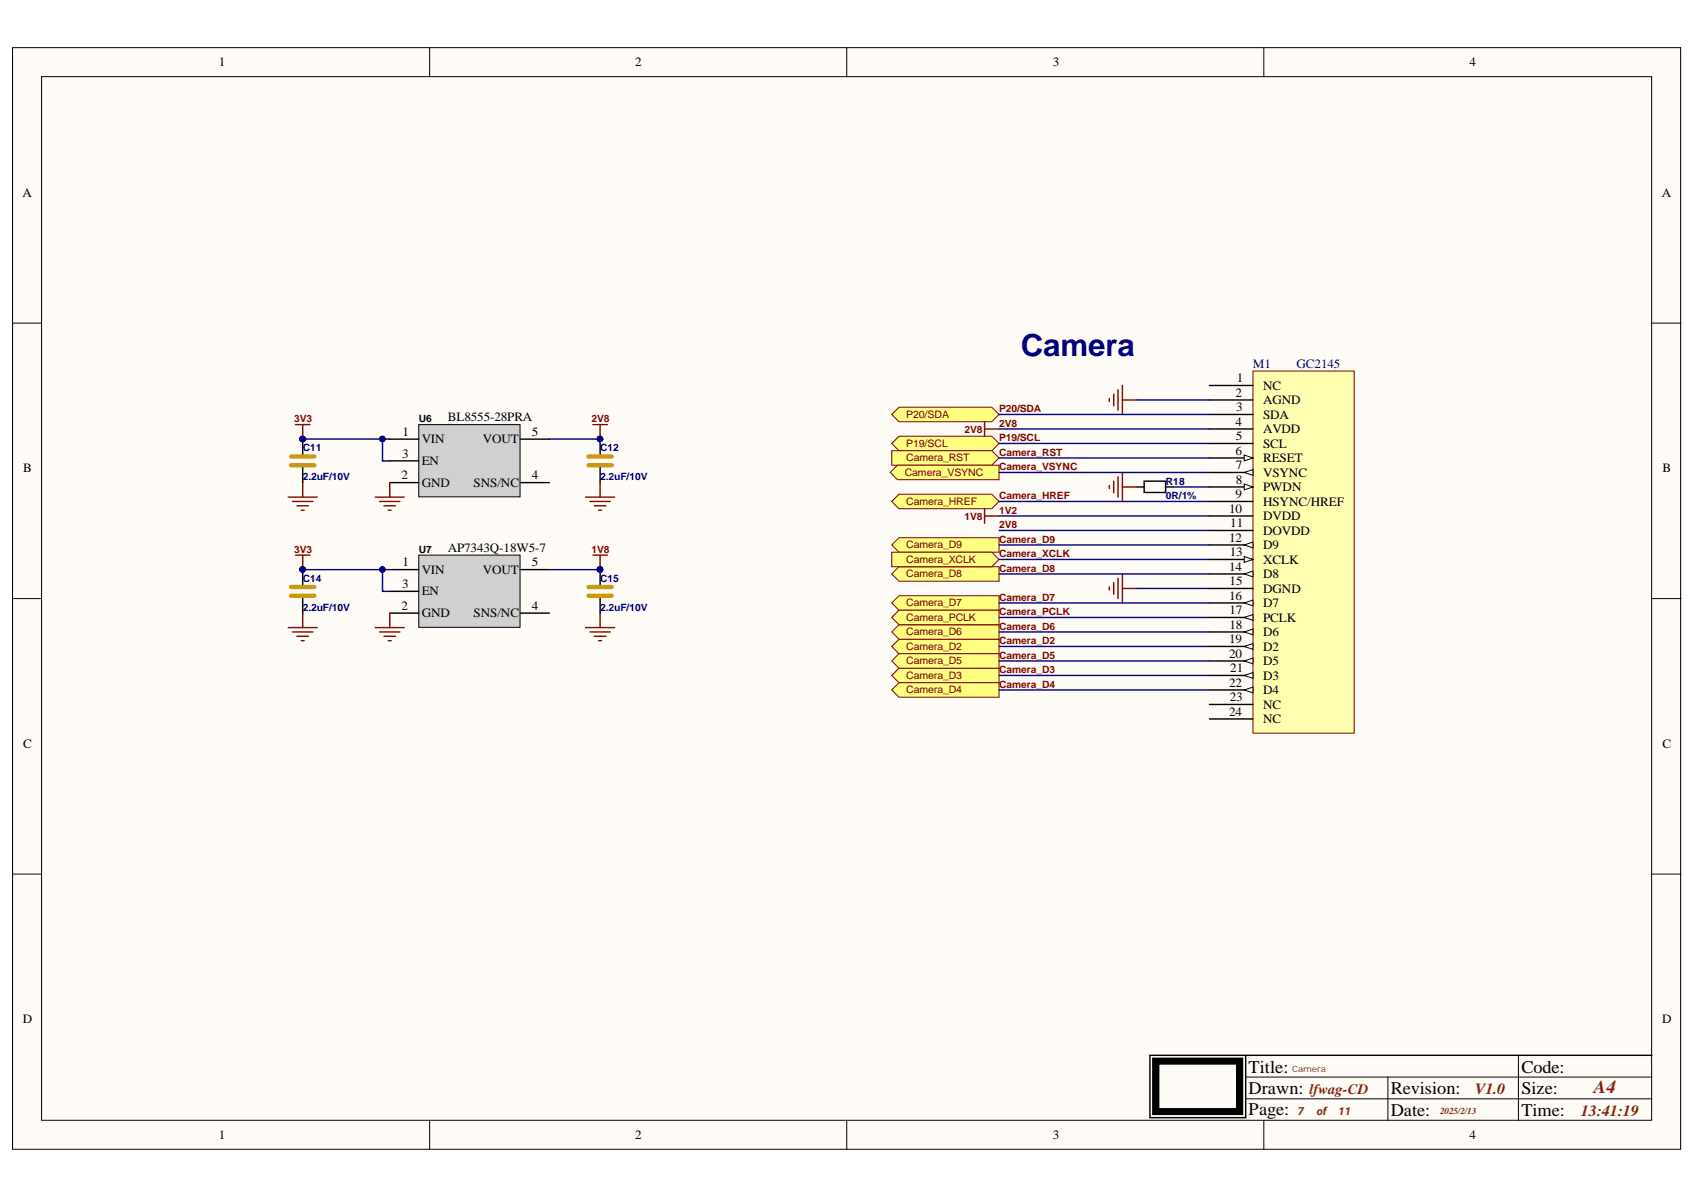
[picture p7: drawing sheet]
<svg xmlns="http://www.w3.org/2000/svg" width="297mm" height="210mm" viewBox="0 0 297 210" stroke-linecap="round" stroke-linejoin="round" font-family="sans-serif">
<g fill="#fffcf8" stroke="#000" stroke-width=".18">
<path d="M2.2 8.4h292.3v193h-292.3z"/>
<path d="M7.3 13.4h282.1v182.9h-282.1z"/>
</g>
<g fill="none" stroke="#000" stroke-width=".18">
<path d="M75.3 8.4v5M148.4 8.4v5M221.5 8.4v5M2.2 56.6h5.1M289.5 56.6h5.1M2.2 104.9h5.1M289.5 104.9h5.1M2.2 153.2h5.1M289.5 153.2h5.1M75.3 196.3v5.1M148.4 196.3v5.1M218.3 192.5h71.2"/>
<path d="M218.3 188.7h71.2M221.5 196.3v5.1M243.2 188.7v7.6M266.1 184.9v11.4"/>
</g>
<path d="M199.2 85.3h1.3M200.5 84.3h3.8v2h-3.8zM204.3 85.3h1.3M218.3 184.9v10.9h-16.8v-10.9h88" fill="none" stroke="#000" stroke-width=".25"/>
<path d="M202.5 185.9h14.7v8.9h-14.7z" fill="none" stroke="#000" stroke-width="1.3"/>
<g fill="none" stroke="#800000" stroke-width=".25">
<path d="M194.4 69.8v.5M195.2 69.1v2M195.9 68.3v3.6M196.7 67.5v5.1M196.7 70.1h2.5M194.4 85.1v.5M195.2 84.3v2M195.9 83.5v3.6M196.7 82.8v5.1M196.7 85.3h2.5M194.4 102.9v.5M195.2 102.1v2"/>
<path d="M195.9 101.3v3.6M196.7 100.6v5M196.7 103.1h2.5"/>
</g>
<path d="M219.6 65h17.7v63.5h-17.7z" fill="#ffffb0" stroke="#800000" stroke-width=".18"/>
<path d="M211.9 75.2h7.7M211.9 67.5h7.7M211.9 90.4h7.7M211.9 80.2h7.7" fill="none" stroke="#000" stroke-width=".25"/>
<path d="M218 79.7l1.6 .5-1.6 .6z" fill="#fffcf8"/>
<path d="M218 79.7l1.6 .5-1.6 .6z" fill="none" stroke="#000" stroke-width=".18"/>
<path d="M211.9 85.3h7.7" fill="none" stroke="#000" stroke-width=".25"/>
<path d="M218 84.8l1.6 .5-1.6 .5z" fill="#fffcf8"/>
<path d="M218 84.8l1.6 .5-1.6 .5z" fill="none" stroke="#000" stroke-width=".18"/>
<path d="M211.9 70.1h7.7M211.9 98h7.7M211.9 103.1h7.7" fill="none" stroke="#000" stroke-width=".25"/>
<path d="M218 97.5l1.6 .5-1.6 .5z" fill="#fffcf8"/>
<path d="M218 97.5l1.6 .5-1.6 .5z" fill="none" stroke="#000" stroke-width=".18"/>
<path d="M211.9 108.2h7.7" fill="none" stroke="#000" stroke-width=".25"/>
<path d="M218 108.2l1.6-.5v1z" fill="#fffcf8"/>
<path d="M218 108.2l1.6-.5v1z" fill="none" stroke="#000" stroke-width=".18"/>
<path d="M211.9 87.9h7.7M211.9 82.8h7.7" fill="none" stroke="#000" stroke-width=".25"/>
<path d="M218 82.8l1.6-.5v1z" fill="#fffcf8"/>
<path d="M218 82.8l1.6-.5v1z" fill="none" stroke="#000" stroke-width=".18"/>
<path d="M211.9 77.7h7.7M211.9 72.6h7.7M211.9 113.3h7.7M211.9 126h7.7M211.9 123.4h7.7" fill="none" stroke="#000" stroke-width=".25"/>
<path d="M218 113.3l1.6-.5v1z" fill="#fffcf8"/>
<path d="M218 113.3l1.6-.5v1z" fill="none" stroke="#000" stroke-width=".18"/>
<path d="M211.9 118.3h7.7" fill="none" stroke="#000" stroke-width=".25"/>
<path d="M218 118.3l1.6-.5v1.1z" fill="#fffcf8"/>
<path d="M218 118.3l1.6-.5v1.1z" fill="none" stroke="#000" stroke-width=".18"/>
<path d="M211.9 120.9h7.7" fill="none" stroke="#000" stroke-width=".25"/>
<path d="M218 120.9l1.6-.5v1z" fill="#fffcf8"/>
<path d="M218 120.9l1.6-.5v1z" fill="none" stroke="#000" stroke-width=".18"/>
<path d="M211.9 115.8h7.7" fill="none" stroke="#000" stroke-width=".25"/>
<path d="M218 115.8l1.6-.5v1z" fill="#fffcf8"/>
<path d="M218 115.8l1.6-.5v1z" fill="none" stroke="#000" stroke-width=".18"/>
<path d="M211.9 110.7h7.7" fill="none" stroke="#000" stroke-width=".25"/>
<path d="M218 110.7l1.6-.5v1z" fill="#fffcf8"/>
<path d="M218 110.7l1.6-.5v1z" fill="none" stroke="#000" stroke-width=".18"/>
<path d="M211.9 105.6h7.7" fill="none" stroke="#000" stroke-width=".25"/>
<path d="M218 105.6l1.6-.5v1.1z" fill="#fffcf8"/>
<path d="M218 105.6l1.6-.5v1.1z" fill="none" stroke="#000" stroke-width=".18"/>
<path d="M211.9 100.6h7.7" fill="none" stroke="#000" stroke-width=".25"/>
<path d="M218 100.6l1.6-.5v1z" fill="#fffcf8"/>
<path d="M218 100.6l1.6-.5v1z" fill="none" stroke="#000" stroke-width=".18"/>
<path d="M211.9 95.5h7.7" fill="none" stroke="#000" stroke-width=".25"/>
<path d="M218 95.5l1.6-.5v1z" fill="#fffcf8"/>
<path d="M218 95.5l1.6-.5v1z" fill="none" stroke="#000" stroke-width=".18"/>
<path d="M211.9 92.9h7.7" fill="none" stroke="#000" stroke-width=".25"/>
<g fill="#ffff80" stroke="#800000" stroke-width=".18">
<path d="M156.3 72.6l1.2-1.2h16.3l1.3 1.2-1.3 1.3h-16.3z" fill-rule="evenodd"/>
<path d="M156.3 77.7l1.2-1.3h16.3l1.3 1.3-1.3 1.3h-16.3z" fill-rule="evenodd"/>
<path d="M156.3 79h17.5l1.3 1.2-1.3 1.3h-17.5z" fill-rule="evenodd"/>
<path d="M156 82.8l1.3-1.3h17.8v2.6h-17.8z" fill-rule="evenodd"/>
<path d="M156.3 87.9l1.2-1.3h16.3l1.3 1.3-1.3 1.2h-16.3z" fill-rule="evenodd"/>
<path d="M156.3 113.3l1.2-1.3h17.6v2.5h-17.6z" fill-rule="evenodd"/>
<path d="M156.3 118.3l1.2-1.2h17.6v2.5h-17.6z" fill-rule="evenodd"/>
<path d="M156.3 120.9l1.2-1.3h17.6v2.6h-17.6z" fill-rule="evenodd"/>
<path d="M156.3 115.8l1.2-1.3h17.6v2.6h-17.6z" fill-rule="evenodd"/>
<path d="M156.3 110.7l1.2-1.2h17.6v2.5h-17.6z" fill-rule="evenodd"/>
<path d="M156.3 105.6l1.2-1.2h17.6v2.5h-17.6z" fill-rule="evenodd"/>
<path d="M156.3 100.6l1.2-1.3h17.6v2.5h-17.6z" fill-rule="evenodd"/>
<path d="M156.3 95.5l1.2-1.3h17.6v2.6h-17.6z" fill-rule="evenodd"/>
<path d="M156.3 96.8h17.5l1.3 1.2-1.3 1.3h-17.5z" fill-rule="evenodd"/>
<path d="M156.3 108.2l1.2-1.3h17.6v2.6h-17.6z" fill-rule="evenodd"/>
</g>
<path d="M172.5 73.9v2.5M172.5 75.2h2.6M172.5 89.1v2.6M172.5 90.4h2.6" fill="none" stroke="#800000" stroke-width=".25"/>
<path d="M73.4 74.4h17.7v12.7h-17.7z" fill="#d0d0d0" stroke="#000" stroke-width=".18"/>
<path d="M68.3 76.9h5.1M91.2 76.9h5.1M53 81.8v2.8M68.3 84.6h5.1M68.3 80.8h5.1M91.2 84.6h5.1M105.2 81.8v2.8" fill="none" stroke="#000" stroke-width=".25"/>
<g fill="none" stroke="#800000" stroke-width=".25">
<path d="M51.8 74.4h2.5M53 74.4v2.5M103.9 74.4h2.5M105.2 74.4v2.5M50.5 87.1h5.1M51.3 87.9h3.5M52 88.6h2.1M52.8 89.4h.5M53 84.6v2.5M65.8 87.1h5M66.5 87.9h3.6M67.3 88.6h2"/>
<path d="M68 89.4h.6M68.3 84.6v2.5M102.6 87.1h5.1M103.4 87.9h3.5M104.1 88.6h2.1M104.9 89.4h.5M105.2 84.6v2.5"/>
</g>
<path d="M51 80h4.1M103.1 80h4.1M51 81.5h4.1M103.1 81.5h4.1" fill="none" stroke="#c90" stroke-width=".75"/>
<path d="M73.4 97.3h17.7v12.6h-17.7z" fill="#d0d0d0" stroke="#000" stroke-width=".18"/>
<path d="M68.3 99.8h5.1M91.2 99.8h5.1M53 104.6v2.8M68.3 107.4h5.1M68.3 103.6h5.1M91.2 107.4h5.1M105.2 104.6v2.8" fill="none" stroke="#000" stroke-width=".25"/>
<g fill="none" stroke="#800000" stroke-width=".25">
<path d="M51.8 97.3h2.5M53 97.3v2.5M103.9 97.3h2.5M105.2 97.3v2.5M50.5 110h5.1M51.3 110.7h3.5M52 111.5h2.1M52.8 112.3h.5M53 107.4v2.6M65.8 110h5M66.5 110.7h3.6M67.3 111.5h2"/>
<path d="M68 112.3h.6M68.3 107.4v2.6M102.6 110h5.1M103.4 110.7h3.5M104.1 111.5h2.1M104.9 112.3h.5M105.2 107.4v2.6"/>
</g>
<path d="M51 104.4h4.1M51 102.9h4.1M103.1 104.4h4.1M103.1 102.9h4.1" fill="none" stroke="#c90" stroke-width=".75"/>
<g fill="none" stroke="#000080" stroke-width=".25">
<path d="M53 76.9h15.3M67 76.9v3.9h1.3M96.3 76.9h8.9M175.1 72.6h36.8M175.1 75.2h36.8M175.1 77.7h36.8M199.2 70.1h12.7M53 99.8h15.3M67 99.8v3.8h1.3M96.3 99.8h8.9M175.1 90.4h36.8M175.1 80.2h36.8"/>
<path d="M175.1 82.8h36.8M175.1 87.9h36.8M175.1 92.9h36.8M175.1 95.5h36.8M175.1 98h36.8M205.6 85.3h6.3M175.1 100.6h36.8M175.1 105.6h36.8M175.1 108.2h36.8M175.1 110.7h36.8M175.1 113.3h36.8M175.1 115.8h36.8"/>
<path d="M175.1 118.3h36.8M199.2 103.1h12.7M175.1 120.9h36.8"/>
</g>
<g fill="#000080" stroke="#000080" stroke-width=".18">
<circle cx="67" cy="76.9" r=".48"/>
<circle cx="67" cy="99.8" r=".48"/>
</g>
<text font-size="5.3" fill="#000080" x="178.9" y="62.5">Camera</text>
<g font-size="3.9" fill="#000080">
<text x="52.2" y="78.9">PIC1102</text>
<text x="104.1" y="78.9">PIC1202</text>
<text x="52.2" y="101.8">PIC1402</text>
<text x="104.1" y="101.8">PIC1502</text>
</g>
<text font-size="3.2" fill="#630" x="279.3" y="191.6">A4</text>
<g font-size="3.1">
<text x="218.8" y="187.9">Title:</text>
<text x="218.8" y="191.8">Drawn:</text>
<text x="243.7" y="191.8">Revision:</text>
<text x="266.6" y="187.9">Code:</text>
<text x="266.6" y="191.8">Size:</text>
<text x="218.8" y="195.3">Page:</text>
<text x="243.7" y="195.6">Date:</text>
<text x="266.6" y="195.6">Time:</text>
</g>
<g font-size="2.7" fill="#630">
<text x="258.5" y="191.7">V1.0</text>
<text x="277" y="195.5">13:41:19</text>
</g>
<text font-size="2.5" fill="#630" x="229.5" y="191.7">lfwag-CD</text>
<g font-size="2.2">
<text x="38.4" y="11.6">1</text>
<text x="111.3" y="11.6">2</text>
<text x="184.5" y="11.6">3</text>
<text x="257.5" y="11.6">4</text>
<text x="4" y="34.5">A</text>
<text x="291.2" y="34.5">A</text>
<text x="216.5" y="69.5">2</text>
<text x="216.7" y="67">1</text>
<text x="221.4" y="68.3">NC</text>
<text x="221.4" y="70.8">AGND</text>
<text x="70.5" y="76.4">1</text>
<text x="73.9" y="77.7">VIN</text>
<text x="78.5" y="73.9">BL8555-28PRA</text>
<text x="84.6" y="77.7">VOUT</text>
<text x="93.2" y="76.4">5</text>
<text x="216.5" y="74.6">4</text>
<text x="216.6" y="77.2">5</text>
<text x="216.6" y="72.1">3</text>
<text x="221.4" y="75.9">AVDD</text>
<text x="221.4" y="73.3">SDA</text>
<text x="4.1" y="82.7">B</text>
<text x="70.5" y="80.2">3</text>
<text x="73.9" y="81.5">EN</text>
<text x="216.5" y="79.7">6</text>
<text x="216.6" y="82.2">7</text>
<text x="221.4" y="81">RESET</text>
<text x="221.4" y="83.5">VSYNC</text>
<text x="221.4" y="78.4">SCL</text>
<text x="291.4" y="82.7">B</text>
<text x="70.3" y="84">2</text>
<text x="73.9" y="85.3">GND</text>
<text x="83" y="85.3">SNS/NC</text>
<text x="93.2" y="84">4</text>
<text x="215.4" y="89.9">10</text>
<text x="216.5" y="87.3">9</text>
<text x="216.6" y="84.8">8</text>
<text x="221.4" y="86">PWDN</text>
<text x="221.4" y="88.6">HSYNC/HREF</text>
<text x="215.4" y="94.9">12</text>
<text x="215.6" y="92.4">11</text>
<text x="221.4" y="91.1">DVDD</text>
<text x="221.4" y="93.7">DOVDD</text>
<text x="70.5" y="99.3">1</text>
<text x="73.9" y="100.5">VIN</text>
<text x="78.5" y="96.7">AP7343Q-18W5-7</text>
<text x="84.6" y="100.5">VOUT</text>
<text x="93.2" y="99.3">5</text>
<text x="215.4" y="100">14</text>
<text x="215.5" y="97.5">13</text>
<text x="221.4" y="98.7">XCLK</text>
<text x="221.4" y="101.3">D8</text>
<text x="221.4" y="96.2">D9</text>
<text x="70.3" y="106.9">2</text>
<text x="70.5" y="103.1">3</text>
<text x="73.9" y="104.3">EN</text>
<text x="93.2" y="106.9">4</text>
<text x="215.4" y="105.1">16</text>
<text x="215.5" y="107.6">17</text>
<text x="215.5" y="102.6">15</text>
<text x="221.4" y="103.8">DGND</text>
<text x="221.4" y="106.4">D7</text>
<text x="73.9" y="108.1">GND</text>
<text x="83" y="108.1">SNS/NC</text>
<text x="215.4" y="112.7">19</text>
<text x="215.5" y="110.2">18</text>
<text x="221.4" y="108.9">PCLK</text>
<text x="221.4" y="114">D2</text>
<text x="221.4" y="111.4">D6</text>
<text x="215.4" y="115.3">20</text>
<text x="215.6" y="117.8">21</text>
<text x="221.4" y="119.1">D3</text>
<text x="221.4" y="116.5">D5</text>
<text x="215.4" y="125.4">24</text>
<text x="215.4" y="120.3">22</text>
<text x="215.5" y="122.9">23</text>
<text x="221.4" y="124.1">NC</text>
<text x="221.4" y="121.6">D4</text>
<text x="4.1" y="131">C</text>
<text x="221.4" y="126.7">NC</text>
<text x="291.3" y="131">C</text>
<text x="4" y="179.3">D</text>
<text x="291.3" y="179.3">D</text>
<text x="38.4" y="199.6">1</text>
<text x="111.3" y="199.6">2</text>
<text x="184.5" y="199.6">3</text>
<text x="257.5" y="199.6">4</text>
</g>
<g font-size="2.2" fill="#000080">
<text x="219.6" y="64.5">M1</text>
<text x="227.2" y="64.5">GC2145</text>
</g>
<g font-size="1.9" fill="#630">
<text x="227.5" y="195.4">7</text>
<text x="230.8" y="195.4">of</text>
<text x="234.6" y="195.4">11</text>
</g>
<g font-size="1.8" fill="#800000">
<text x="51.5" y="74">3V3</text>
<text x="103.7" y="74">2V8</text>
<text x="158.8" y="73.2">P20/SDA</text>
<text x="169" y="75.8">2V8</text>
<text x="175.1" y="74.8">2V8</text>
<text x="175.1" y="72.2">P20/SDA</text>
<text x="175.1" y="77.3">P19/SCL</text>
<text x="158.6" y="83.4">Camera_VSYNC</text>
<text x="158.8" y="78.3">P19/SCL</text>
<text x="158.8" y="80.9">Camera_RST</text>
<text x="175.1" y="79.8">Camera_RST</text>
<text x="175.1" y="82.4">Camera_VSYNC</text>
<text x="158.8" y="88.5">Camera_HREF</text>
<text x="175.1" y="87.5">Camera_HREF</text>
<text x="169" y="91">1V8</text>
<text x="175.1" y="92.5">2V8</text>
<text x="175.1" y="95.1">Camera_D9</text>
<text x="175.1" y="90">1V2</text>
<text x="51.5" y="96.9">3V3</text>
<text x="103.7" y="96.9">1V8</text>
<text x="158.8" y="101.2">Camera_D8</text>
<text x="158.8" y="96.1">Camera_D9</text>
<text x="158.8" y="98.6">Camera_XCLK</text>
<text x="175.1" y="100.2">Camera_D8</text>
<text x="175.1" y="97.6">Camera_XCLK</text>
<text x="158.8" y="106.3">Camera_D7</text>
<text x="175.1" y="105.3">Camera_D7</text>
<text x="175.1" y="107.8">Camera_PCLK</text>
<text x="158.8" y="113.9">Camera_D2</text>
<text x="158.8" y="111.3">Camera_D6</text>
<text x="158.8" y="108.8">Camera_PCLK</text>
<text x="175.1" y="112.9">Camera_D2</text>
<text x="175.1" y="110.3">Camera_D6</text>
<text x="158.8" y="119">Camera_D3</text>
<text x="158.8" y="116.4">Camera_D5</text>
<text x="175.1" y="118">Camera_D3</text>
<text x="175.1" y="115.4">Camera_D5</text>
<text x="158.8" y="121.5">Camera_D4</text>
<text x="175.1" y="120.5">Camera_D4</text>
</g>
<g font-size="1.8">
<text x="73.4" y="74">U6</text>
<text x="73.4" y="96.9">U7</text>
</g>
<g font-size="1.8" fill="#000080">
<text x="53" y="79.1">C11</text>
<text x="105.2" y="79.1">C12</text>
<text x="53" y="84.2">2.2uF/10V</text>
<text x="105.2" y="84.2">2.2uF/10V</text>
<text x="204.3" y="87.5">0R/1%</text>
<text x="204.3" y="84.9">R18</text>
<text x="53" y="101.9">C14</text>
<text x="105.2" y="101.9">C15</text>
<text x="53" y="107">2.2uF/10V</text>
<text x="105.2" y="107">2.2uF/10V</text>
</g>
<text font-size="1.6" fill="#630" x="252.4" y="195.3">2025/2/13</text>
<text font-size="1.5" fill="#630" x="226.4" y="187.8">Camera</text>
</svg>
